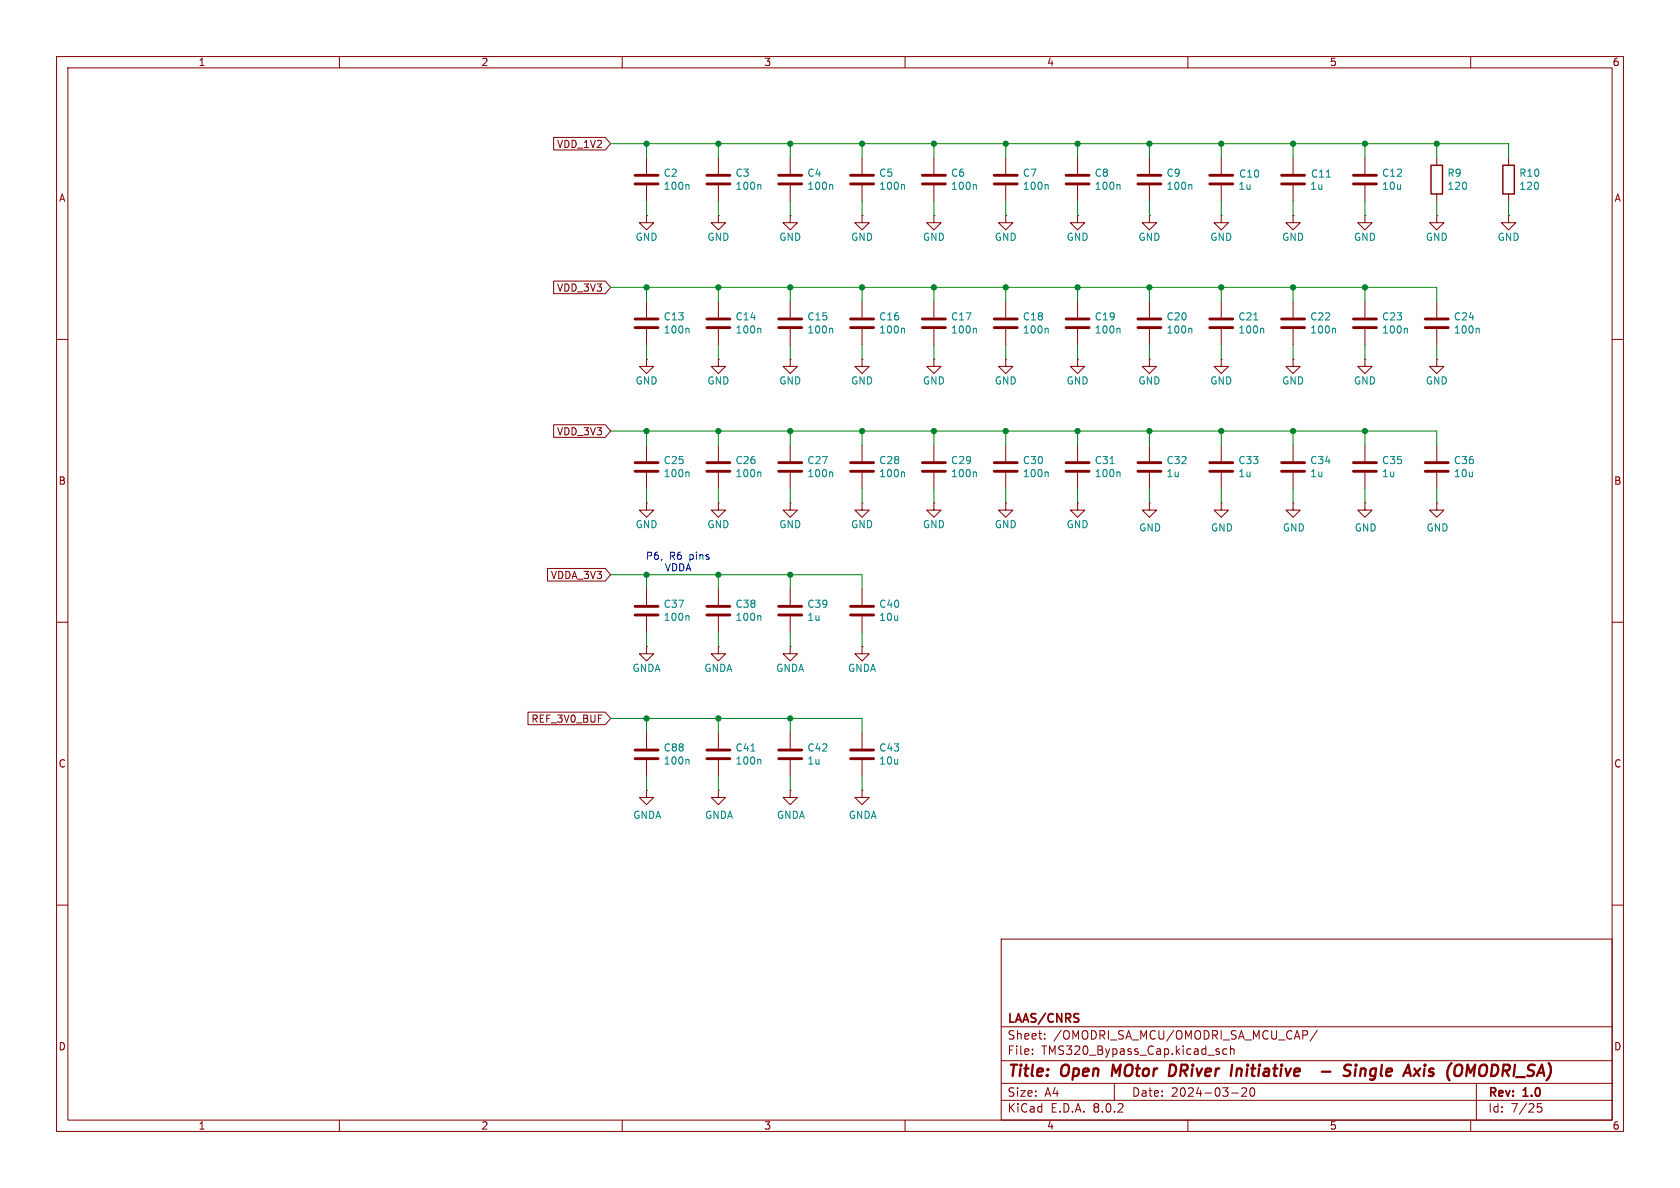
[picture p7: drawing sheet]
<svg xmlns="http://www.w3.org/2000/svg" width="297mm" height="210mm" viewBox="0 0 297 210" stroke-linecap="round" stroke-linejoin="round" font-family="sans-serif">
<g fill="none" stroke="#840000" stroke-width=".18">
<path d="M10 10h277v190h-277zM12 12h273v186h-273zM60 10v2M110 10v2M160 10v2M210 10v2M260 10v2M97.9 24.3h9.1l.9 1.1-.9 1.1h-9.1zM114.3 38.1v1.3h1.3l-1.3 1.2-1.3-1.2h1.3M114.3 38.1h.1M114.3 27.9v2.8M114.3 32.8v2.8"/>
<path d="M127 38.1v1.3h1.3l-1.3 1.2-1.3-1.2h1.3M127 38.1h.1M127 27.9v2.8M127 32.8v2.8M139.7 38.1v1.3h1.3l-1.3 1.2-1.3-1.2h1.3M139.7 38.1h.1M139.7 27.9v2.8M139.7 32.8v2.8M152.4 38.1v1.3h1.3l-1.3 1.2-1.3-1.2h1.3M152.4 38.1h.1M152.4 27.9v2.8M152.4 32.8v2.8"/>
<path d="M165.1 38.1v1.3h1.3l-1.3 1.2-1.3-1.2h1.3M165.1 38.1h.1M165.1 27.9v2.8M165.1 32.8v2.8M177.8 38.1v1.3h1.3l-1.3 1.2-1.3-1.2h1.3M177.8 38.1h.1M177.8 27.9v2.8M177.8 32.8v2.8M190.5 38.1v1.3h1.3l-1.3 1.2-1.3-1.2h1.3M190.5 38.1h.1M190.5 27.9v2.8M190.5 32.8v2.8"/>
<path d="M203.2 38.1v1.3h1.3l-1.3 1.2-1.3-1.2h1.3M203.2 38.1h.1M203.2 27.9v2.8M203.2 32.8v2.8M215.9 38.1v1.3h1.3l-1.3 1.2-1.3-1.2h1.3M215.9 38.1h.1M215.9 27.9v2.8M215.9 32.8v2.8M228.6 38.1v1.3h1.3l-1.3 1.2-1.3-1.2h1.3M228.6 38.1h.1M228.6 27.9v2.8M228.6 32.8v2.8"/>
<path d="M241.3 38.1v1.3h1.3l-1.3 1.2-1.3-1.2h1.3M241.3 38.1h.1M241.3 27.9v2.8M241.3 32.8v2.8M254 38.1v1.3h1.3l-1.3 1.2-1.3-1.2h1.3M254 38.1h.1M254 27.9v1.3M254 34.3v1.3M266.7 38.1v1.3h1.3l-1.3 1.2-1.3-1.2h1.3M266.7 38.1h.1M266.7 27.9v1.3M266.7 34.3v1.3"/>
<path d="M10 60h2M97.9 49.7h9.1l.9 1.1-.9 1.1h-9.1zM114.3 53.3v2.8M114.3 58.2v2.8M127 53.3v2.8M127 58.2v2.8M139.7 53.3v2.8M139.7 58.2v2.8M152.4 53.3v2.8M152.4 58.2v2.8M165.1 53.3v2.8M165.1 58.2v2.8"/>
<path d="M177.8 53.3v2.8M177.8 58.2v2.8M190.5 53.3v2.8M190.5 58.2v2.8M203.2 53.3v2.8M203.2 58.2v2.8M215.9 53.3v2.8M215.9 58.2v2.8M228.6 53.3v2.8M228.6 58.2v2.8M241.3 53.3v2.8M241.3 58.2v2.8"/>
<path d="M254 53.3v2.8M254 58.2v2.8M285 60h2M97.9 75.1h9.1l.9 1.1-.9 1.1h-9.1zM114.3 63.5v1.3h1.3l-1.3 1.2-1.3-1.2h1.3M114.3 63.5h.1M114.3 78.7v2.8M127 63.5v1.3h1.3l-1.3 1.2-1.3-1.2h1.3M127 63.5h.1M127 78.7v2.8M139.7 63.5v1.3h1.3l-1.3 1.2-1.3-1.2h1.3M139.7 63.5h.1"/>
<path d="M139.7 78.7v2.8M152.4 63.5v1.3h1.3l-1.3 1.2-1.3-1.2h1.3M152.4 63.5h.1M152.4 78.7v2.8M165.1 63.5v1.3h1.3l-1.3 1.2-1.3-1.2h1.3M165.1 63.5h.1M165.1 78.7v2.8M177.8 63.5v1.3h1.3l-1.3 1.2-1.3-1.2h1.3M177.8 63.5h.1M177.8 78.7v2.8M190.5 63.5v1.3h1.3l-1.3 1.2-1.3-1.2h1.3M190.5 63.5h.1"/>
<path d="M190.5 78.7v2.8M203.2 63.5v1.3h1.3l-1.3 1.2-1.3-1.2h1.3M203.2 63.5h.1M203.2 78.7v2.8M215.9 63.5v1.3h1.3l-1.3 1.2-1.3-1.2h1.3M215.9 63.5h.1M215.9 78.7v2.8M228.6 63.5v1.3h1.3l-1.3 1.2-1.3-1.2h1.3M228.6 63.5h.1M228.6 78.7v2.8M241.3 63.5v1.3h1.3l-1.3 1.2-1.3-1.2h1.3M241.3 63.5h.1"/>
<path d="M241.3 78.7v2.8M254 63.5v1.3h1.3l-1.3 1.2-1.3-1.2h1.3M254 63.5h.1M254 78.7v2.8M114.3 88.9v1.3h1.3l-1.3 1.2-1.3-1.2h1.3M114.3 88.9h.1M114.3 83.6v2.8M127 88.9v1.3h1.3l-1.3 1.2-1.3-1.2h1.3M127 88.9h.1M127 83.6v2.8M139.7 88.9v1.3h1.3l-1.3 1.2-1.3-1.2h1.3M139.7 88.9h.1"/>
<path d="M139.7 83.6v2.8M152.4 88.9v1.3h1.3l-1.3 1.2-1.3-1.2h1.3M152.4 88.9h.1M152.4 83.6v2.8M165.1 88.9v1.3h1.3l-1.3 1.2-1.3-1.2h1.3M165.1 88.9h.1M165.1 83.6v2.8M177.8 88.9v1.3h1.3l-1.3 1.2-1.3-1.2h1.3M177.8 88.9h.1M177.8 83.6v2.8M190.5 88.9v1.3h1.3l-1.3 1.2-1.3-1.2h1.3M190.5 88.9h.1"/>
<path d="M190.5 83.6v2.8M203.2 88.9v1.3h1.3l-1.3 1.2-1.3-1.2h1.3M203.2 88.9h.1M203.2 83.6v2.8M215.9 88.9v1.3h1.3l-1.3 1.2-1.3-1.2h1.3M215.9 88.9h.1M215.9 83.6v2.8M228.6 88.9v1.3h1.3l-1.3 1.2-1.3-1.2h1.3M228.6 88.9h.1M228.6 83.6v2.8M241.3 88.9v1.3h1.3l-1.3 1.2-1.3-1.2h1.3M241.3 88.9h.1"/>
<path d="M241.3 83.6v2.8M254 88.9v1.3h1.3l-1.3 1.2-1.3-1.2h1.3M254 88.9h.1M254 83.6v2.8M10 110h2M96.8 100.5h10.2l.9 1.1-.9 1.1h-10.2zM114.3 114.3v1.3h1.3l-1.3 1.2-1.3-1.2h1.3M114.3 114.3h.1M114.3 104.1v2.8M114.3 109v2.8M127 114.3v1.3h1.3l-1.3 1.2-1.3-1.2h1.3M127 114.3h.1"/>
<path d="M127 104.1v2.8M127 109v2.8M139.7 114.3v1.3h1.3l-1.3 1.2-1.3-1.2h1.3M139.7 114.3h.1M139.7 104.1v2.8M139.7 109v2.8M152.4 114.3v1.3h1.3l-1.3 1.2-1.3-1.2h1.3M152.4 114.3h.1M152.4 104.1v2.8M152.4 109v2.8M285 110h2M93.3 125.9h13.7l.9 1.1-.9 1.1h-13.7z"/>
<path d="M114.3 139.7v1.3h1.3l-1.3 1.2-1.3-1.2h1.3M114.3 139.7h.1M114.3 129.5v2.8M114.3 134.4v2.8M127 139.7v1.3h1.3l-1.3 1.2-1.3-1.2h1.3M127 139.7h.1M127 129.5v2.8M127 134.4v2.8M139.7 139.7v1.3h1.3l-1.3 1.2-1.3-1.2h1.3M139.7 139.7h.1M139.7 129.5v2.8M139.7 134.4v2.8"/>
<path d="M152.4 139.7v1.3h1.3l-1.3 1.2-1.3-1.2h1.3M152.4 139.7h.1M152.4 129.5v2.8M152.4 134.4v2.8M10 160h2M285 160h2M177 166h108v32h-108zM60 198v2M110 198v2M160 198v2M177 194.5h108M177 191.5h108"/>
<path d="M177 187.5h108M177 181.5h108M182.5 186.3v.1M182.5 185.5v.1M184.7 183.6v.1M184.7 182.8v.1M197 191.5v3M210 198v2M215.4 185.9l.2 .2-.2 .3M215.4 185.4l.1 .1M216.9 185.5l-.4-.1-.3 .3v.4l.1 .2h.6M217.5 185.5l.2-.1 .4 .1 .1 .9"/>
<path d="M217.5 184.9v1.5M217.7 193.2h1.2M219.5 192.4l.6-.1 .2 .1 .1 .3-.9 1.1h.9M221.2 192.4l.1-.1a.81 .81 0 0 1 .6 .6 .81 .81 0 0 1-.3 .8l-.1 .1a.81 .81 0 0 1-.6-.6 .81 .81 0 0 1 .3-.8zM231.1 182.3v.5M232.9 182.1l-1.3 2M260 198v2M261 191.5v6.5M272.5 195.1h-.7l-.1 .7 .3-.1h.5l.1 .3-.1 .5-.2 .1-.6-.1"/>
</g>
<g fill="none" stroke="#840000" stroke-width=".4">
<path d="M196.8 188.2l-.3 2M207.6 188.3l-.7-.1-.3 2h.5l.5-.3M218.7 188.9l-.2 1.3M219.3 188.9l-.6 .2M233.7 189.4h1.5M238.9 188.3a.85 .85 0 0 0-1.1 .1l-.1 .4v.2M239.7 188.9l-.2 1.3M239.7 188.2v.2M239.7 188.2l-.1 .1 .1 .1M239.7 188.2l.1 .1-.1 .1M240.6 189.1a.49 .49 0 0 1 .8 .1l-.1 1M240.6 188.9l-.2 1.3"/>
<path d="M251.9 188.2l-.1 .1 .1 .1M251.9 188.2l.1 .1-.1 .1M251.9 188.2v.2M252.6 190.1l.5 .1M253.3 188.9l-.5 .1-.1 .3v.1l.5 .1M261.6 188.9l-.1 1"/>
</g>
<g fill="none" stroke="#840000" stroke-width=".51">
<path d="M112.3 32.5h4M112.3 31h4M125 32.5h4M125 31h4M137.7 32.5h4M137.7 31h4M150.4 32.5h4M150.4 31h4M163.1 32.5h4M163.1 31h4M175.8 32.5h4M175.8 31h4"/>
<path d="M188.5 32.5h4M188.5 31h4M201.2 32.5h4M201.2 31h4M213.9 32.5h4M213.9 31h4M226.6 32.5h4M226.6 31h4M239.3 32.5h4M239.3 31h4M112.3 57.9h4M112.3 56.4h4"/>
<path d="M125 57.9h4M125 56.4h4M137.7 57.9h4M137.7 56.4h4M150.4 57.9h4M150.4 56.4h4M163.1 57.9h4M163.1 56.4h4M175.8 57.9h4M175.8 56.4h4M188.5 57.9h4M188.5 56.4h4"/>
<path d="M201.2 57.9h4M201.2 56.4h4M213.9 57.9h4M213.9 56.4h4M226.6 57.9h4M226.6 56.4h4M239.3 57.9h4M239.3 56.4h4M252 57.9h4M252 56.4h4M112.3 83.3h4M112.3 81.8h4"/>
<path d="M125 83.3h4M125 81.8h4M137.7 83.3h4M137.7 81.8h4M150.4 83.3h4M150.4 81.8h4M163.1 83.3h4M163.1 81.8h4M175.8 83.3h4M175.8 81.8h4M188.5 83.3h4M188.5 81.8h4"/>
<path d="M201.2 83.3h4M201.2 81.8h4M213.9 83.3h4M213.9 81.8h4M226.6 83.3h4M226.6 81.8h4M239.3 83.3h4M239.3 81.8h4M252 83.3h4M252 81.8h4M112.3 108.7h4M112.3 107.2h4"/>
<path d="M125 108.7h4M125 107.2h4M137.7 108.7h4M137.7 107.2h4M150.4 108.7h4M150.4 107.2h4M112.3 134.1h4M112.3 132.6h4M125 134.1h4M125 132.6h4M137.7 134.1h4M137.7 132.6h4"/>
<path d="M150.4 134.1h4M150.4 132.6h4"/>
</g>
<g fill="none" stroke="#008484" stroke-width=".18">
<path d="M121.6 32.6l.2 .2v.7M134.3 32.6l.2 .2v.7M147 32.6l.2 .2v.7M159.7 32.6l.2 .2v.7M172.4 32.6l.2 .2v.7M185.1 32.6l.2 .2v.7M197.8 32.6l.2 .2v.7M210.5 32.6l.2 .2v.7M234.5 31.3h.7M121.6 58l.2 .2v.7M134.3 58l.2 .2v.7M147 58l.2 .2v.7"/>
<path d="M159.7 58l.2 .2v.7M172.4 58l.2 .2v.7M185.1 58l.2 .2v.7M197.8 58l.2 .2v.7M210.5 58l.2 .2v.7M221.7 56.6h.7M223.2 58l.2 .2v.7M235.9 58l.2 .2v.7M248.6 58l.2 .2v.7M261.3 58l.2 .2v.7M121.6 83.4l.2 .2v.7M134.3 83.4l.2 .2v.7"/>
<path d="M147 83.4l.2 .2v.7M159.7 83.4l.2 .2v.7M172.4 83.4l.2 .2v.7M185.1 83.4l.2 .2v.7M196.3 82h.7M197.8 83.4l.2 .2v.7M121.6 108.8l.2 .2v.7M134.3 108.8l.2 .2v.7M121.6 134.2l.2 .2v.7M132.8 132.8h.7M134.3 134.2l.2 .2v.7"/>
</g>
<path d="M253 29.2h2v5.1h-2zM265.7 29.2h2v5.1h-2z" fill="none" stroke="#840000" stroke-width=".25"/>
<g fill="none" stroke="#008400" stroke-width=".18">
<path d="M107.9 25.4h158.8v2.5M114.3 25.4v2.5M114.3 35.6v2.5M127 25.4v2.5M127 35.6v2.5M139.7 25.4v2.5M139.7 35.6v2.5M152.4 25.4v2.5M152.4 35.6v2.5M165.1 25.4v2.5M165.1 35.6v2.5M177.8 25.4v2.5"/>
<path d="M177.8 35.6v2.5M190.5 25.4v2.5M190.5 35.6v2.5M203.2 25.4v2.5M203.2 35.6v2.5M215.9 25.4v2.5M215.9 35.6v2.5M228.6 25.4v2.5M228.6 35.6v2.5M241.3 25.4v2.5M241.3 35.6v2.5M254 25.4v2.5"/>
<path d="M254 35.6v2.5M266.7 35.6v2.5M107.9 50.8h146.1v2.5M114.3 50.8v2.5M127 50.8v2.5M139.7 50.8v2.5M152.4 50.8v2.5M165.1 50.8v2.5M177.8 50.8v2.5M190.5 50.8v2.5M203.2 50.8v2.5M215.9 50.8v2.5"/>
<path d="M228.6 50.8v2.5M241.3 50.8v2.5M107.9 76.2h146.1v2.5M114.3 61v2.5M114.3 76.2v2.5M127 61v2.5M127 76.2v2.5M139.7 61v2.5M139.7 76.2v2.5M152.4 61v2.5M152.4 76.2v2.5M165.1 61v2.5"/>
<path d="M165.1 76.2v2.5M177.8 61v2.5M177.8 76.2v2.5M190.5 61v2.5M190.5 76.2v2.5M203.2 61v2.5M203.2 76.2v2.5M215.9 61v2.5M215.9 76.2v2.5M228.6 61v2.5M228.6 76.2v2.5M241.3 61v2.5"/>
<path d="M241.3 76.2v2.5M254 61v2.5M114.3 86.4v2.5M127 86.4v2.5M139.7 86.4v2.5M152.4 86.4v2.5M165.1 86.4v2.5M177.8 86.4v2.5M190.5 86.4v2.5M203.2 86.4v2.5M215.9 86.4v2.5M228.6 86.4v2.5"/>
<path d="M241.3 86.4v2.5M254 86.4v2.5M107.9 101.6h44.5v2.5M114.3 101.6v2.5M114.3 111.8v2.5M127 101.6v2.5M127 111.8v2.5M139.7 101.6v2.5M139.7 111.8v2.5M152.4 111.8v2.5M107.9 127h44.5v2.5M114.3 127v2.5"/>
<path d="M114.3 137.2v2.5M127 127v2.5M127 137.2v2.5M139.7 127v2.5M139.7 137.2v2.5M152.4 137.2v2.5"/>
</g>
<g fill="#008400" stroke="#008400" stroke-width=".18">
<circle cx="215.9" cy="25.4" r=".46"/>
<circle cx="203.2" cy="25.4" r=".46"/>
<circle cx="190.5" cy="25.4" r=".46"/>
<circle cx="215.9" cy="50.8" r=".46"/>
<circle cx="228.6" cy="76.2" r=".46"/>
<circle cx="203.2" cy="76.2" r=".46"/>
<circle cx="215.9" cy="76.2" r=".46"/>
<circle cx="241.3" cy="76.2" r=".46"/>
<circle cx="228.6" cy="50.8" r=".46"/>
<circle cx="241.3" cy="50.8" r=".46"/>
<circle cx="241.3" cy="25.4" r=".46"/>
<circle cx="228.6" cy="25.4" r=".46"/>
<circle cx="254" cy="25.4" r=".46"/>
<circle cx="203.2" cy="50.8" r=".46"/>
<circle cx="177.8" cy="76.2" r=".46"/>
<circle cx="190.5" cy="76.2" r=".46"/>
<circle cx="190.5" cy="50.8" r=".46"/>
<circle cx="139.7" cy="50.8" r=".46"/>
<circle cx="152.4" cy="50.8" r=".46"/>
<circle cx="127" cy="25.4" r=".46"/>
<circle cx="152.4" cy="25.4" r=".46"/>
<circle cx="139.7" cy="25.4" r=".46"/>
<circle cx="114.3" cy="25.4" r=".46"/>
<circle cx="127" cy="101.6" r=".46"/>
<circle cx="139.7" cy="101.6" r=".46"/>
<circle cx="114.3" cy="76.2" r=".46"/>
<circle cx="114.3" cy="101.6" r=".46"/>
<circle cx="177.8" cy="50.8" r=".46"/>
<circle cx="165.1" cy="76.2" r=".46"/>
<circle cx="152.4" cy="76.2" r=".46"/>
<circle cx="165.1" cy="50.8" r=".46"/>
<circle cx="165.1" cy="25.4" r=".46"/>
<circle cx="177.8" cy="25.4" r=".46"/>
<circle cx="127" cy="127" r=".46"/>
<circle cx="139.7" cy="127" r=".46"/>
<circle cx="114.3" cy="127" r=".46"/>
<circle cx="139.7" cy="76.2" r=".46"/>
<circle cx="114.3" cy="50.8" r=".46"/>
<circle cx="127" cy="76.2" r=".46"/>
<circle cx="127" cy="50.8" r=".46"/>
</g>
<g font-size="2.8" fill="#840000">
<text x="178" y="190.9">Title:</text>
<text x="187.7" y="190.9">Open</text>
<text x="197.4" y="190.9">MOtor</text>
<text x="208.3" y="190.9">DRiver</text>
<text x="220.1" y="190.9">Initiative</text>
<text x="237.7" y="190.9">-</text>
<text x="242.5" y="190.9">Single</text>
<text x="254" y="190.9">Axis</text>
<text x="262.2" y="190.9">(OMODRI_SA)</text>
</g>
<g font-size="2.1" fill="#840000">
<text x="178" y="184">Sheet:</text>
<text x="178" y="181.2">LAAS/CNRS</text>
<text x="186.2" y="184">/OMODRI_SA_MCU/OMODRI_SA_MCU_CAP/</text>
<text x="178" y="186.7">File:</text>
<text x="184.1" y="186.7">TMS320_Bypass_Cap.kicad_sch</text>
<text x="178" y="196.9">KiCad</text>
<text x="178" y="194.1">Size:</text>
<text x="184.7" y="194.1">A4</text>
<text x="185.7" y="196.9">E.D.A.</text>
<text x="193.3" y="196.9">8.0.2</text>
<text x="200" y="194.1">Date:</text>
<text x="207" y="194.1">2024-03-20</text>
<text x="263" y="194.3">Rev:</text>
<text x="263" y="196.9">Id:</text>
<text x="267.1" y="196.9">7/25</text>
<text x="269.4" y="194.3">1.0</text>
</g>
<g font-size="1.8" fill="#840000">
<text x="35" y="11.9">1</text>
<text x="85" y="11.9">2</text>
<text x="135" y="11.9">3</text>
<text x="185" y="11.9">4</text>
<text x="235" y="11.9">5</text>
<text x="285" y="11.9">6</text>
<text x="98.4" y="26.4">VDD_1V2</text>
<text x="10.3" y="35.9">A</text>
<text x="285.3" y="35.9">A</text>
<text x="98.4" y="51.8">VDD_3V3</text>
<text x="98.4" y="77.2">VDD_3V3</text>
<text x="10.3" y="85.9">B</text>
<text x="285.3" y="85.9">B</text>
<text x="97.3" y="102.6">VDDA_3V3</text>
<text x="93.8" y="128">REF_3V0_BUF</text>
<text x="10.3" y="135.9">C</text>
<text x="285.3" y="135.9">C</text>
<text x="10.3" y="185.9">D</text>
<text x="285.3" y="185.9">D</text>
<text x="35" y="199.9">1</text>
<text x="85" y="199.9">2</text>
<text x="135" y="199.9">3</text>
<text x="185" y="199.9">4</text>
<text x="235" y="199.9">5</text>
<text x="285" y="199.9">6</text>
</g>
<g font-size="1.8" fill="#008484">
<text x="117.2" y="31.4">C2</text>
<text x="117.2" y="33.8">100n</text>
<text x="129.9" y="31.4">C3</text>
<text x="129.9" y="33.8">100n</text>
<text x="142.6" y="31.4">C4</text>
<text x="142.6" y="33.8">100n</text>
<text x="155.3" y="31.4">C5</text>
<text x="155.3" y="33.8">100n</text>
<text x="168" y="31.4">C6</text>
<text x="168" y="33.8">100n</text>
<text x="180.7" y="31.4">C7</text>
<text x="180.7" y="33.8">100n</text>
<text x="193.4" y="31.4">C8</text>
<text x="193.4" y="33.8">100n</text>
<text x="206.1" y="31.4">C9</text>
<text x="206.1" y="33.8">100n</text>
<text x="218.8" y="33.8">1u</text>
<text x="219" y="31.6">C10</text>
<text x="231.5" y="33.8">1u</text>
<text x="231.7" y="31.6">C11</text>
<text x="244.2" y="31.4">C12</text>
<text x="244.2" y="33.8">10u</text>
<text x="255.8" y="31.4">R9</text>
<text x="255.8" y="33.8">120</text>
<text x="268.5" y="31.4">R10</text>
<text x="268.5" y="33.8">120</text>
<text x="112.3" y="42.8">GND</text>
<text x="125" y="42.8">GND</text>
<text x="137.7" y="42.8">GND</text>
<text x="150.4" y="42.8">GND</text>
<text x="163.1" y="42.8">GND</text>
<text x="175.8" y="42.8">GND</text>
<text x="188.5" y="42.8">GND</text>
<text x="201.2" y="42.8">GND</text>
<text x="213.9" y="42.8">GND</text>
<text x="226.6" y="42.8">GND</text>
<text x="239.3" y="42.8">GND</text>
<text x="252" y="42.8">GND</text>
<text x="264.7" y="42.8">GND</text>
<text x="117.2" y="59.2">100n</text>
<text x="117.2" y="56.8">C13</text>
<text x="129.9" y="59.2">100n</text>
<text x="129.9" y="56.8">C14</text>
<text x="142.6" y="59.2">100n</text>
<text x="142.6" y="56.8">C15</text>
<text x="155.3" y="59.2">100n</text>
<text x="155.3" y="56.8">C16</text>
<text x="168" y="59.2">100n</text>
<text x="168" y="56.8">C17</text>
<text x="180.7" y="59.2">100n</text>
<text x="180.7" y="56.8">C18</text>
<text x="193.4" y="59.2">100n</text>
<text x="193.4" y="56.8">C19</text>
<text x="206.1" y="59.2">100n</text>
<text x="206.1" y="56.8">C20</text>
<text x="218.8" y="59.2">100n</text>
<text x="218.8" y="56.8">C21</text>
<text x="231.5" y="59.2">100n</text>
<text x="231.5" y="56.8">C22</text>
<text x="244.2" y="59.2">100n</text>
<text x="244.2" y="56.8">C23</text>
<text x="256.9" y="56.8">C24</text>
<text x="256.9" y="59.2">100n</text>
<text x="112.3" y="68.2">GND</text>
<text x="125" y="68.2">GND</text>
<text x="137.7" y="68.2">GND</text>
<text x="150.4" y="68.2">GND</text>
<text x="163.1" y="68.2">GND</text>
<text x="175.8" y="68.2">GND</text>
<text x="188.5" y="68.2">GND</text>
<text x="201.2" y="68.2">GND</text>
<text x="213.9" y="68.2">GND</text>
<text x="226.6" y="68.2">GND</text>
<text x="239.3" y="68.2">GND</text>
<text x="252" y="68.2">GND</text>
<text x="117.2" y="82.2">C25</text>
<text x="129.9" y="82.2">C26</text>
<text x="142.6" y="82.2">C27</text>
<text x="155.3" y="82.2">C28</text>
<text x="168" y="82.2">C29</text>
<text x="180.7" y="82.2">C30</text>
<text x="193.4" y="82.2">C31</text>
<text x="206.1" y="82.2">C32</text>
<text x="218.8" y="82.2">C33</text>
<text x="231.5" y="82.2">C34</text>
<text x="244.2" y="82.2">C35</text>
<text x="256.9" y="82.2">C36</text>
<text x="117.2" y="84.6">100n</text>
<text x="129.9" y="84.6">100n</text>
<text x="142.6" y="84.6">100n</text>
<text x="155.3" y="84.6">100n</text>
<text x="168" y="84.6">100n</text>
<text x="180.7" y="84.6">100n</text>
<text x="193.4" y="84.6">100n</text>
<text x="206.1" y="84.6">1u</text>
<text x="218.8" y="84.6">1u</text>
<text x="231.5" y="84.6">1u</text>
<text x="244.2" y="84.6">1u</text>
<text x="256.9" y="84.6">10u</text>
<text x="112.3" y="93.6">GND</text>
<text x="125" y="93.6">GND</text>
<text x="137.7" y="93.6">GND</text>
<text x="150.4" y="93.6">GND</text>
<text x="163.1" y="93.6">GND</text>
<text x="175.8" y="93.6">GND</text>
<text x="188.5" y="93.6">GND</text>
<text x="201.3" y="94.2">GND</text>
<text x="214" y="94.2">GND</text>
<text x="226.7" y="94.2">GND</text>
<text x="239.4" y="94.2">GND</text>
<text x="252.1" y="94.2">GND</text>
<text x="117.2" y="107.6">C37</text>
<text x="129.9" y="107.6">C38</text>
<text x="142.6" y="107.6">C39</text>
<text x="155.3" y="107.6">C40</text>
<text x="117.2" y="110">100n</text>
<text x="129.9" y="110">100n</text>
<text x="142.6" y="110">1u</text>
<text x="155.3" y="110">10u</text>
<text x="111.7" y="119">GNDA</text>
<text x="124.4" y="119">GNDA</text>
<text x="137.1" y="119">GNDA</text>
<text x="149.8" y="119">GNDA</text>
<text x="117.2" y="135.4">100n</text>
<text x="117.2" y="133">C88</text>
<text x="129.9" y="135.4">100n</text>
<text x="129.9" y="133">C41</text>
<text x="142.6" y="135.4">1u</text>
<text x="142.6" y="133">C42</text>
<text x="155.3" y="133">C43</text>
<text x="155.3" y="135.4">10u</text>
<text x="111.8" y="145">GNDA</text>
<text x="124.5" y="145">GNDA</text>
<text x="137.2" y="145">GNDA</text>
<text x="149.9" y="145">GNDA</text>
</g>
<g font-size="1.8" fill="#0000c2">
<text x="114.1" y="99.2">P6,</text>
<text x="117.4" y="101.2">VDDA</text>
<text x="118.3" y="99.2">R6</text>
<text x="122" y="99.2">pins</text>
</g>
</svg>
